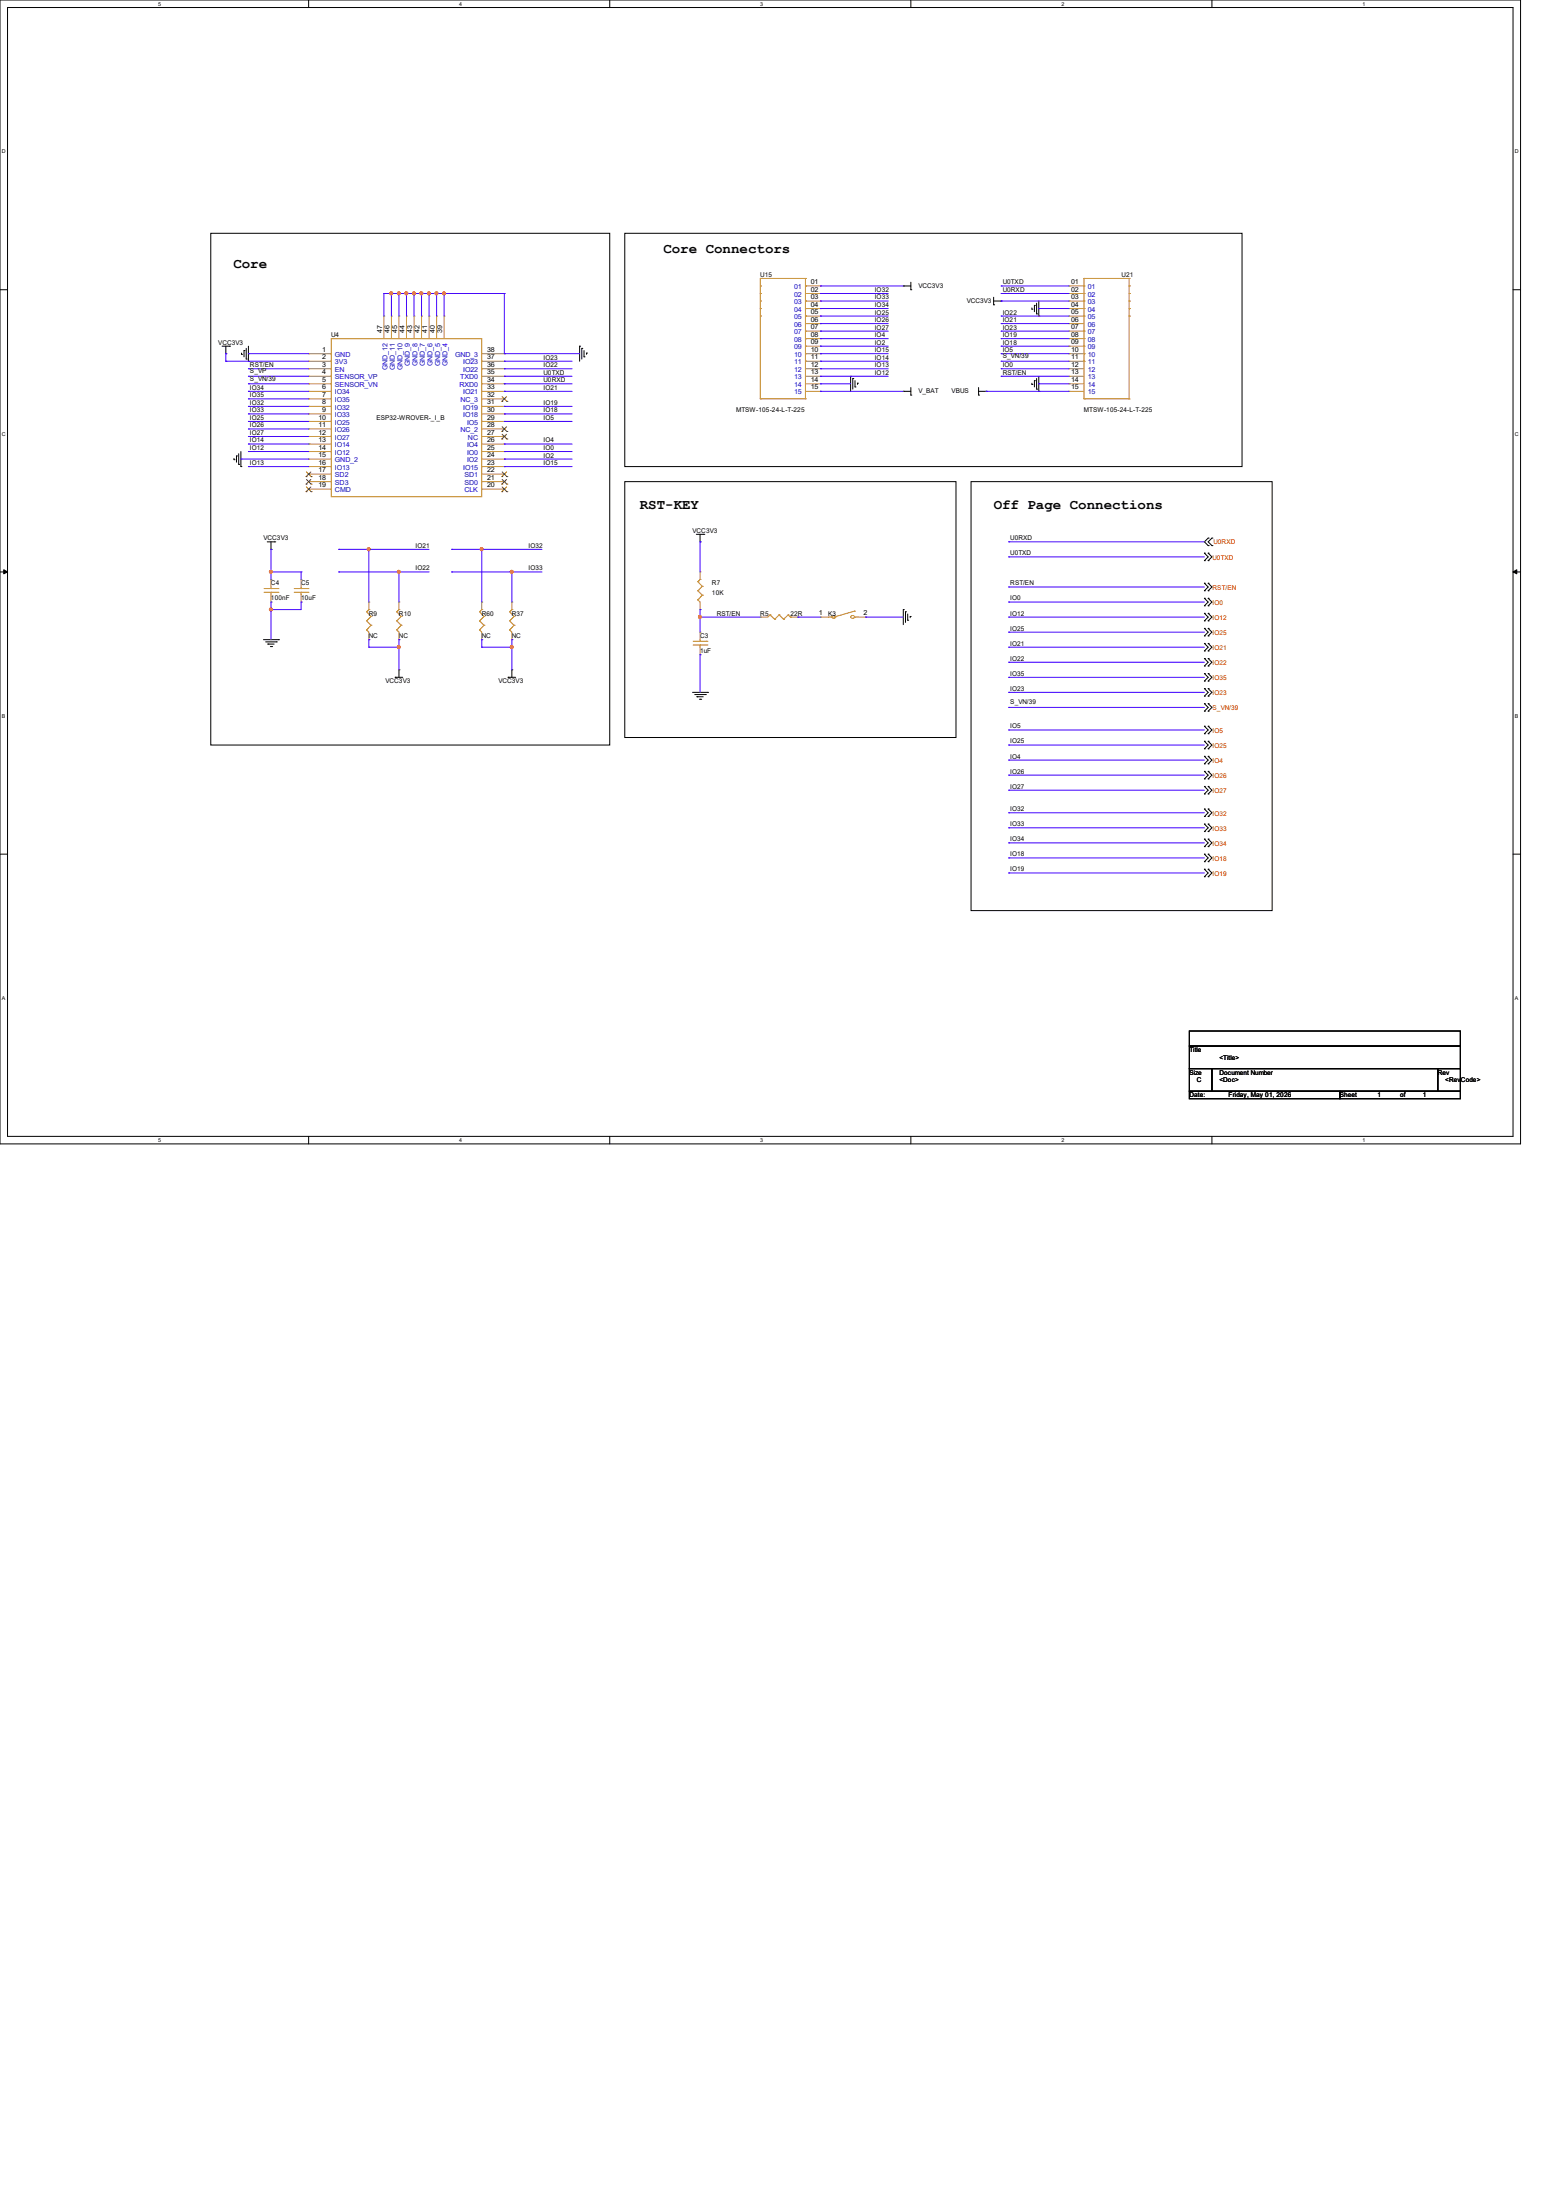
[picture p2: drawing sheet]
<svg xmlns="http://www.w3.org/2000/svg" width="210mm" height="297mm" viewBox="0 0 210 297" stroke-linecap="round" stroke-linejoin="round" font-family="sans-serif">
<path d="M0 0h205.2v154.4h-205.2zM1 1h203.2v152.4h-203.2z" fill="none" stroke="#000" stroke-width=".13"/>
<g fill="#fff">
<path d="M21.3 .1h.4v.8h-.4z"/>
<path d="M21.3 153.5h.4v.8h-.4z"/>
</g>
<path d="M41.7 0v1M41.7 153.4v1" fill="none" stroke="#000" stroke-width=".13"/>
<g fill="#fff">
<path d="M62 .1h.4v.8h-.4z"/>
<path d="M62 153.5h.4v.8h-.4z"/>
</g>
<path d="M82.3 0v1M82.3 153.4v1" fill="none" stroke="#000" stroke-width=".13"/>
<g fill="#fff">
<path d="M102.6 .1h.4v.8h-.4z"/>
<path d="M102.6 153.5h.4v.8h-.4z"/>
</g>
<path d="M122.9 0v1M122.9 153.4v1" fill="none" stroke="#000" stroke-width=".13"/>
<g fill="#fff">
<path d="M143.3 .1h.3v.8h-.3z"/>
<path d="M143.3 153.5h.3v.8h-.3z"/>
</g>
<path d="M163.6 0v1M163.6 153.4v1" fill="none" stroke="#000" stroke-width=".13"/>
<g fill="#fff">
<path d="M183.9 .1h.4v.8h-.4z"/>
<path d="M183.9 153.5h.4v.8h-.4z"/>
<path d="M.3 20.1h.5v.8h-.5z"/>
<path d="M204.5 20.1h.5v.8h-.5z"/>
<path d="M.3 58.2h.5v.8h-.5z"/>
<path d="M204.5 58.2h.5v.8h-.5z"/>
</g>
<path d="M0 39.1h1M204.2 39.1h1" fill="none" stroke="#000" stroke-width=".13"/>
<g fill="#fff">
<path d="M.3 96.3h.4v.8h-.4z"/>
<path d="M204.5 96.3h.4v.8h-.4z"/>
</g>
<path d="M0 77.2h1M204.2 77.2h1" fill="none" stroke="#000" stroke-width=".13"/>
<path d="M.5 76.9l.5 .3-.5 .3zM204.2 77.2l.5-.3v.6z" fill="#000" stroke="#000" stroke-width=".13"/>
<g fill="#fff">
<path d="M.3 134.4h.4v.8h-.4z"/>
<path d="M204.5 134.4h.4v.8h-.4z"/>
</g>
<g fill="none" stroke="#000" stroke-width=".13">
<path d="M28.4 31.5h53.9v69.1h-53.9zM84.3 31.5h83.3v31.5h-83.3zM121.9 38.6h.1M121.9 38.6h1M122.9 39.1h.1M122.9 38.1v1M30 46.7h1M30.5 47.8h.1M30.5 46.7v1.1M31 46.7h.1M32.6 47.8h.1M32.6 47.7v.1"/>
<path d="M32.9 47.3h.1M32.9 47.3v.9M33.2 48.5h.1M33.2 47v1.5M33.5 48.8h.1M33.5 46.7v2.1M78.2 46.7h.1M78.2 46.7v2.1M78.5 47h.1M78.5 47v1.5M78.8 48.2h.1M78.8 47.3v.9"/>
<path d="M79.2 47.7h.1M79.2 47.7v.1M114.8 50.8h.1M114.8 50.8v2M115.1 51.1h.1M115.1 51.1v1.4M115.4 52.2h.1M115.4 51.4v.8M115.7 51.7h.1M115.7 51.7v.2M121.9 52.8h.1M121.9 52.8h1"/>
<path d="M122.9 53.3h.1M122.9 52.3v1M132.1 53.3h.1M132.1 52.8h1M132.1 52.3v1M133.1 52.8h.1M134.1 41.1h.1M134.1 40.6h1M134.1 40.1v1M135.1 40.6h.1M139.3 41.7h.1M139.3 51.9h.1"/>
<path d="M139.3 41.6v.1M139.3 51.7v.2M139.6 41.2h.1M139.6 51.4h.1M139.6 41.2v.9M139.6 51.4v.8M139.9 42.4h.1M139.9 52.5h.1M139.9 40.9v1.5M139.9 51.1v1.4M140.2 42.7h.1M140.2 52.8h.1"/>
<path d="M140.2 40.6v2.1M140.2 50.8v2M31.6 62.1h.1M31.6 61.9v.2M31.9 61.6h.1M31.9 61.6v.8M32.2 62.7h.1M32.2 61.3v1.4M32.5 63h.1M32.5 61v2M36.1 73.2h1M36.6 74.2h.1"/>
<path d="M36.6 73.2v1M37.1 73.2h.1M84.3 65h44.7v34.6h-44.7zM94 72.1h1M94.5 73.2h.1M94.5 72.1v1.1M95 72.1h.1M131.1 65h40.6v57.9h-40.6zM162.6 78.7h.1M162.6 79.8h.1M162.6 74.7h.1M162.6 75.7h.1"/>
<path d="M162.6 78.7l.5 .5-.5 .6M162.6 74.7l.5 .5-.5 .5M163.1 72.6h.1M163.1 73.7h.1M163.1 78.7h.1M163.1 79.8h.1M163.1 74.7h.1M163.1 75.7h.1M163.1 72.6l-.5 .6 .5 .5M163.1 78.7l.5 .5-.5 .6M163.1 74.7l.5 .5-.5 .5M163.6 73.7h.1"/>
<path d="M163.6 72.6h.1M163.6 72.6l-.5 .6 .5 .5M35.6 86.4h2M35.9 86.7h1.4M36.2 87h.1M36.2 87h.8M36.5 87.3h.2M36.7 87.3h.1M37.3 86.7h.1M37.6 86.4h.1M53.3 91.4h.1M53.3 91.4h1.1"/>
<path d="M53.8 90.4h.1M53.8 90.4v1M68.6 91.4h.1M68.6 91.4h1M69.1 90.4h.1M69.1 90.4v1M93.5 93.5h2M93.8 93.8h1.4M94.1 94.1h.1M94.1 94.1h.8M94.4 94.4h.2M94.6 94.4h.1"/>
<path d="M95.2 93.8h.1M95.5 93.5h.1M121.9 82.3h.1M121.9 82.3v2M122.2 82.6h.1M122.2 82.6v1.4M122.5 83.7h.1M122.5 82.9v.8M122.9 83.2h.1M122.9 83.2v.2M162.6 80.8h.1M162.6 81.8h.1"/>
<path d="M162.6 82.8h.1M162.6 83.8h.1M162.6 84.8h.1M162.6 85.9h.1M162.6 86.9h.1M162.6 87.9h.1M162.6 88.9h.1M162.6 89.9h.1M162.6 90.9h.1M162.6 91.9h.1M162.6 93h.1M162.6 94h.1"/>
<path d="M162.6 95h.1M162.6 96h.1M162.6 98h.1M162.6 99.1h.1M162.6 80.8l.5 .5-.5 .5M162.6 82.8l.5 .5-.5 .5M162.6 84.8l.5 .5-.5 .6M162.6 86.9l.5 .5-.5 .5M162.6 88.9l.5 .5-.5 .5M162.6 90.9l.5 .5-.5 .5M162.6 93l.5 .5-.5 .5M162.6 95l.5 .5-.5 .5"/>
<path d="M162.6 98l.5 .6-.5 .5M163.1 80.8h.1M163.1 81.8h.1M163.1 82.8h.1M163.1 83.8h.1M163.1 84.8h.1M163.1 85.9h.1M163.1 86.9h.1M163.1 87.9h.1M163.1 88.9h.1M163.1 89.9h.1M163.1 90.9h.1"/>
<path d="M163.1 91.9h.1M163.1 93h.1M163.1 94h.1M163.1 95h.1M163.1 96h.1M163.1 98h.1M163.1 99.1h.1M163.1 80.8l.5 .5-.5 .5M163.1 82.8l.5 .5-.5 .5M163.1 84.8l.5 .5-.5 .6M163.1 86.9l.5 .5-.5 .5M163.1 88.9l.5 .5-.5 .5"/>
<path d="M163.1 90.9l.5 .5-.5 .5M163.1 93l.5 .5-.5 .5M163.1 95l.5 .5-.5 .5M163.1 98l.5 .6-.5 .5M0 115.3h1M162.6 100.1h.1M162.6 101.1h.1M162.6 102.1h.1M162.6 103.1h.1M162.6 104.1h.1M162.6 105.2h.1M162.6 109.2h.1"/>
<path d="M162.6 110.2h.1M162.6 111.3h.1M162.6 112.3h.1M162.6 113.3h.1M162.6 114.3h.1M162.6 106.2h.1M162.6 107.2h.1M162.6 115.3h.1M162.6 116.3h.1M162.6 117.3h.1M162.6 118.4h.1M162.6 100.1l.5 .5-.5 .5"/>
<path d="M162.6 102.1l.5 .5-.5 .5M162.6 104.1l.5 .5-.5 .6M162.6 109.2l.5 .5-.5 .5M162.6 111.3l.5 .5-.5 .5M162.6 113.3l.5 .5-.5 .5M162.6 106.2l.5 .5-.5 .5M162.6 115.3l.5 .5-.5 .5M162.6 117.3l.5 .6-.5 .5M163.1 100.1h.1M163.1 101.1h.1M163.1 102.1h.1M163.1 103.1h.1"/>
<path d="M163.1 104.1h.1M163.1 105.2h.1M163.1 109.2h.1M163.1 110.2h.1M163.1 111.3h.1M163.1 112.3h.1M163.1 113.3h.1M163.1 114.3h.1M163.1 106.2h.1M163.1 107.2h.1M163.1 115.3h.1M163.1 116.3h.1"/>
<path d="M163.1 117.3h.1M163.1 118.4h.1M163.1 100.1l.5 .5-.5 .5M163.1 102.1l.5 .5-.5 .5M163.1 104.1l.5 .5-.5 .6M163.1 109.2l.5 .5-.5 .5M163.1 111.3l.5 .5-.5 .5M163.1 113.3l.5 .5-.5 .5M163.1 106.2l.5 .5-.5 .5M163.1 115.3l.5 .5-.5 .5M163.1 117.3l.5 .6-.5 .5M204.2 115.3h1"/>
<path d="M160.5 139.2h36.6v2h-36.6zM160.5 141.2h36.6v3.1h-36.6zM160.5 144.3h3.1v3h-3.1zM160.5 147.3h20.3v1h-20.3zM163.6 144.3h30.5v3h-30.5zM180.8 147.3h16.3v1h-16.3zM194.1 144.3h3v3h-3z"/>
</g>
<g fill="none" stroke="#cc8006" stroke-width=".13">
<path d="M102.6 37.6h.1M102.6 38.6h.1M102.6 39.6h.1M102.6 37.6h6.1M102.6 37.6v16.2M108.7 37.6h.1M108.7 38.6h.1M108.7 39.6h.1M108.7 37.6v16.2M146.3 37.6h.1M146.3 38.6h.1M146.3 39.6h.1"/>
<path d="M146.3 37.6h6.1M146.3 37.6v16.2M152.4 37.6h.1M152.4 38.6h.1M152.4 39.6h.1M152.4 37.6v16.2M44.7 45.7h20.3v21.4h-20.3zM102.6 53.8h.1M102.6 40.6h.1M102.6 41.7h.1M102.6 42.7h.1M102.6 53.8h6.1"/>
<path d="M108.7 53.8h.1M108.7 40.6h.1M108.7 41.7h.1M108.7 42.7h.1M108.7 44.7h.1M108.7 45.7h.1M108.7 46.7h.1M108.7 47.8h.1M108.7 48.8h.1M146.3 53.8h.1M146.3 40.6h.1M146.3 41.7h.1"/>
<path d="M146.3 42.7h.1M146.3 44.7h.1M146.3 45.7h.1M146.3 46.7h.1M146.3 47.8h.1M146.3 48.8h.1M146.3 53.8h6.1M152.4 53.8h.1M152.4 40.6h.1M152.4 41.7h.1M152.4 42.7h.1M35.6 80h1.9"/>
<path d="M35.6 79.5h1.9M36.6 79.5h.1M36.6 80h.1M36.6 79.2v.3M36.6 80v.3M37.5 80h.1M37.5 79.5h.1M39.7 80h1.9M39.7 79.5h1.9M40.6 79.5h.1M40.6 80h.1M40.6 79.2v.3"/>
<path d="M40.6 80v.3M41.6 80h.1M41.6 79.5h.1M94.2 79.8h.1M94.2 78.5h.1M94.2 79.8l.6 .5M94.2 78.5l.6 .7M94.5 78.2h.1M94.5 78.2l-.3 .3M94.8 79.2h.1M94.8 79.2l-.6 .6M49.5 85h.1"/>
<path d="M49.5 83.8h.1M49.5 82.6h.1M49.5 85l.3 .3M49.5 83.8l.6 .6M49.5 82.6l.6 .6M49.8 82.3h.1M49.8 82.3l-.3 .3M50.1 84.4h.1M50.1 83.2h.1M50.1 84.4l-.6 .6M50.1 83.2l-.6 .6M53.6 85h.1"/>
<path d="M53.6 83.8h.1M53.6 82.6h.1M53.6 85l.2 .3M53.6 83.8l.5 .6M53.6 82.6l.5 .6M53.8 82.3h.1M53.8 82.3l-.2 .3M54.1 84.4h.1M54.1 83.2h.1M54.1 84.4l-.5 .6M54.1 83.2l-.5 .6M64.7 85h.1"/>
<path d="M64.7 83.8h.1M64.7 82.6h.1M64.7 85l.3 .3M64.7 83.8l.6 .6M64.7 82.6l.6 .6M65 82.3h.1M65 82.3l-.3 .3M65.3 84.4h.1M65.3 83.2h.1M65.3 84.4l-.6 .6M65.3 83.2l-.6 .6M68.8 85h.1"/>
<path d="M68.8 83.8h.1M68.8 82.6h.1M68.8 85l.3 .3M68.8 83.8l.6 .6M68.8 82.6l.6 .6M69.1 82.3h.1M69.1 82.3l-.3 .3M69.4 84.4h.1M69.4 83.2h.1M69.4 84.4l-.6 .6M69.4 83.2l-.6 .6M93.6 87.1h1.8"/>
<path d="M93.6 86.6h1.8M94.2 81h.1M94.2 81l.3 .3M94.5 86.6h.1M94.5 87.1h.1M94.5 86.4v.2M94.5 87.1v.3M94.8 80.3h.1M94.8 80.3l-.6 .7M95.4 87.1h.1M95.4 86.6h.1M103.9 83h.1"/>
<path d="M103.9 83l-.3 .3M103.9 83l.7 .6M104.6 83.6h.1M105.2 83h.1M105.2 83l-.6 .6M105.2 83l.5 .6M105.7 83.6h.1M106.4 83h.1M106.4 83l-.7 .6M106.4 83l.3 .3M106.7 83.3h.1M111.8 83.3h.5"/>
<path d="M112.3 83.3h.1M112.3 83.2l.2-.1 .3 .2-.3 .2-.2-.1v-.1zM114.9 83.2l.2-.1 .3 .2-.3 .2-.2-.1-.1-.1zM115.3 83.3h.1M115.3 82.5h.1M115.3 83.3h.5M115.3 82.5l-2.7 .8"/>
</g>
<g fill="none" stroke="#a84" stroke-width=".13">
<path d="M108.7 38.6h2M108.7 39.6h2M110.7 38.6h.1M110.7 39.6h.1M144.3 38.6h.1M144.3 39.6h.1M144.3 38.6h2M144.3 39.6h2M41.7 47.8h.1M41.7 48.8h.1M41.7 49.8h.1M41.7 50.8h.1"/>
<path d="M41.7 51.8h.1M41.7 52.8h.1M41.7 53.8h.1M41.7 54.9h.1M41.7 55.9h.1M41.7 56.9h.1M41.7 57.9h.1M41.7 58.9h.1M41.7 59.9h.1M41.7 47.8h3M41.7 48.8h3M41.7 49.8h3"/>
<path d="M41.7 50.8h3M41.7 51.8h3M41.7 52.8h3M41.7 53.8h3M41.7 54.9h3M41.7 55.9h3M41.7 56.9h3M41.7 57.9h3M41.7 58.9h3M41.7 59.9h3M51.8 42.7h.1M51.8 42.7v3"/>
<path d="M52.8 42.7h.1M52.8 42.7v3M53.8 42.7h.1M53.8 42.7v3M54.9 42.7h.1M54.9 42.7v3M55.9 42.7h.1M55.9 42.7v3M56.9 42.7h.1M56.9 42.7v3M57.9 42.7h.1M57.9 42.7v3"/>
<path d="M58.9 42.7h.1M58.9 42.7v3M59.9 42.7h.1M59.9 42.7v3M65 47.8h3.1M65 48.8h3.1M65 49.8h3.1M65 50.8h3.1M65 51.8h3.1M65 52.8h3.1M65 53.8h3.1M65 54.9h3.1"/>
<path d="M65 55.9h3.1M65 56.9h3.1M65 57.9h3.1M65 58.9h3.1M65 59.9h3.1M68.1 59.9h.1M68.1 58.9h.1M68.1 57.9h.1M68.1 56.9h.1M68.1 55.9h.1M68.1 54.9h.1M68.1 53.8h.1"/>
<path d="M68.1 52.8h.1M68.1 51.8h.1M68.1 50.8h.1M68.1 49.8h.1M68.1 48.8h.1M68.1 47.8h.1M108.7 40.6h2M108.7 41.7h2M108.7 42.7h2M108.7 43.7h2M108.7 44.7h2M108.7 45.7h2"/>
<path d="M108.7 46.7h2M108.7 47.8h2M108.7 48.8h2M108.7 49.8h2M108.7 50.8h2M108.7 51.8h2M108.7 52.8h2M110.7 40.6h.1M110.7 41.7h.1M110.7 42.7h.1M110.7 43.7h.1M110.7 44.7h.1"/>
<path d="M110.7 45.7h.1M110.7 46.7h.1M110.7 47.8h.1M110.7 48.8h.1M110.7 49.8h.1M110.7 50.8h.1M110.7 51.8h.1M110.7 52.8h.1M144.3 40.6h.1M144.3 41.7h.1M144.3 42.7h.1M144.3 43.7h.1"/>
<path d="M144.3 44.7h.1M144.3 45.7h.1M144.3 46.7h.1M144.3 47.8h.1M144.3 48.8h.1M144.3 49.8h.1M144.3 50.8h.1M144.3 51.8h.1M144.3 52.8h.1M144.3 40.6h2M144.3 41.7h2M144.3 42.7h2"/>
<path d="M144.3 43.7h2M144.3 44.7h2M144.3 45.7h2M144.3 46.7h2M144.3 47.8h2M144.3 48.8h2M144.3 49.8h2M144.3 50.8h2M144.3 51.8h2M144.3 52.8h2M36.6 78.2h.1M36.6 78.2v1"/>
<path d="M40.6 78.2h.1M40.6 78.2v1M41.7 61h.1M41.7 62h.1M41.7 63h.1M41.7 64h.1M41.7 65h.1M41.7 66h.1M41.7 61h3M41.7 62h3M41.7 63h3M41.7 64h3"/>
<path d="M41.7 65h3M41.7 66h3M65 61h3.1M65 62h3.1M65 63h3.1M65 64h3.1M65 65h3.1M65 66h3.1M68.1 66h.1M68.1 65h.1M68.1 64h.1M68.1 63h.1"/>
<path d="M68.1 62h.1M68.1 61h.1M94.5 77.2h.1M94.5 77.2v1M36.6 81.3h.1M36.6 80.3v1M40.6 81.3h.1M40.6 80.3v1M49.8 86.4h.1M49.8 81.3h.1M49.8 81.3v1M49.8 85.3v1.1"/>
<path d="M53.8 86.4h.1M53.8 81.3h.1M53.8 81.3v1M53.8 85.3v1.1M65 86.4h.1M65 81.3h.1M65 81.3v1M65 85.3v1.1M69.1 86.4h.1M69.1 81.3h.1M69.1 81.3v1M69.1 85.3v1.1"/>
<path d="M94.5 82.3h.1M94.5 85.3h.1M94.5 88.4h.1M94.5 81.3v1M94.5 85.3v1.1M94.5 87.4v1M102.6 83.3h.1M102.6 83.3h1M106.7 83.3h1M107.7 83.3h.1M110.7 83.3h.1M110.7 83.3h1.1"/>
<path d="M115.8 83.3h1M116.8 83.3h.1"/>
</g>
<g fill="none" stroke="#804000" stroke-width=".13">
<path d="M67.7 59.3h.1M67.7 58.3h.1M67.7 54.2h.1M67.8 58.6l.6 .7M67.8 57.6l.6 .7M67.8 53.6l.6 .6M68.4 58.6l-.7 .7M68.4 57.6l-.7 .7M68.4 53.6l-.7 .6M68.4 59.3h.1M68.4 58.3h.1M68.4 54.2h.1"/>
<path d="M41.3 64.3h.1M41.3 65.4h.1M41.3 66.4h.1M41.4 63.7l.6 .6M41.4 64.7l.6 .7M41.4 65.7l.6 .7M42 63.7l-.7 .6M42 64.7l-.7 .7M42 65.7l-.7 .7M42 64.3h.1M42 65.4h.1M42 66.4h.1"/>
<path d="M67.7 66.4h.1M67.7 65.4h.1M67.7 64.3h.1M67.8 65.7l.6 .7M67.8 64.7l.6 .7M67.8 63.7l.6 .6M68.4 65.7l-.7 .7M68.4 64.7l-.7 .7M68.4 63.7l-.7 .6M68.4 66.4h.1M68.4 65.4h.1M68.4 64.3h.1"/>
</g>
<g fill="none" stroke="#4200ff" stroke-width=".13">
<path d="M51.8 39.6h.1M51.8 39.6v3.1M51.8 39.6h16.3M52.8 39.6h.1M52.8 39.6v3.1M53.8 39.6h.1M53.8 39.6v3.1M54.9 39.6h.1M54.9 39.6v3.1M55.9 39.6h.1M55.9 39.6v3.1M56.9 39.6h.1"/>
<path d="M56.9 39.6v3.1M57.9 39.6h.1M57.9 39.6v3.1M58.9 39.6h.1M58.9 39.6v3.1M59.9 39.6h.1M59.9 39.6v3.1M68.1 39.6h.1M68.1 39.6v8.2M110.7 38.6h.1M110.7 39.6h.1M110.7 39.6h9.2"/>
<path d="M110.7 38.6h11.2M135.1 38.6h.1M135.1 39.6h.1M135.1 39.6h9.2M135.1 38.6h9.2M30.5 48.8h.1M30.5 47.8h.1M30.5 48.8h11.2M30.5 47.8v1M33.5 47.8h.1M33.5 49.8h.1M33.5 50.8h.1"/>
<path d="M33.5 51.8h.1M33.5 52.8h.1M33.5 53.8h.1M33.5 54.9h.1M33.5 55.9h.1M33.5 56.9h.1M33.5 57.9h.1M33.5 58.9h.1M33.5 59.9h.1M33.5 47.8h8.2M33.5 49.8h8.2M33.5 50.8h8.2"/>
<path d="M33.5 51.8h8.2M33.5 52.8h8.2M33.5 53.8h8.2M33.5 54.9h8.2M33.5 55.9h8.2M33.5 56.9h8.2M33.5 57.9h8.2M33.5 58.9h8.2M33.5 59.9h8.2M68.1 47.8h.1M68.1 48.8h.1M68.1 49.8h.1"/>
<path d="M68.1 50.8h.1M68.1 51.8h.1M68.1 52.8h.1M68.1 54.9h.1M68.1 55.9h.1M68.1 56.9h.1M68.1 59.9h.1M68.1 47.8h10.1M68.1 48.8h9.1M68.1 49.8h9.1M68.1 50.8h9.1M68.1 51.8h9.1"/>
<path d="M68.1 52.8h9.1M68.1 54.9h9.1M68.1 55.9h9.1M68.1 56.9h9.1M68.1 59.9h9.1M110.7 52.8h.1M110.7 51.8h.1M110.7 40.6h.1M110.7 41.7h.1M110.7 42.7h.1M110.7 43.7h.1M110.7 44.7h.1"/>
<path d="M110.7 45.7h.1M110.7 46.7h.1M110.7 47.8h.1M110.7 48.8h.1M110.7 49.8h.1M110.7 50.8h.1M110.7 47.8h9.2M110.7 48.8h9.2M110.7 49.8h9.2M110.7 50.8h9.2M110.7 51.8h4.1M110.7 52.8h11.2"/>
<path d="M110.7 40.6h9.2M110.7 41.7h9.2M110.7 42.7h9.2M110.7 43.7h9.2M110.7 44.7h9.2M110.7 45.7h9.2M110.7 46.7h9.2M133.1 52.8h.1M133.1 52.8h11.2M135.1 40.6h.1M135.1 42.7h.1M135.1 43.7h.1"/>
<path d="M135.1 44.7h.1M135.1 45.7h.1M135.1 46.7h.1M135.1 47.8h.1M135.1 48.8h.1M135.1 49.8h.1M135.1 50.8h.1M135.1 47.8h9.2M135.1 48.8h9.2M135.1 49.8h9.2M135.1 50.8h9.2M135.1 40.6h9.2"/>
<path d="M135.1 42.7h9.2M135.1 43.7h9.2M135.1 44.7h9.2M135.1 45.7h9.2M135.1 46.7h9.2M140.2 41.7h.1M140.2 51.8h.1M140.2 51.8h4.1M140.2 41.7h4.1M32.5 62h.1M32.5 62h9.2M33.5 61h.1"/>
<path d="M33.5 63h.1M33.5 61h8.2M33.5 63h8.2M36.6 74.2h.1M36.6 77.2h.1M36.6 74.2v4M36.6 77.2h4M40.6 77.2h.1M40.6 77.2v1M45.7 74.2h.1M45.7 77.2h.1M45.7 77.2h12.2"/>
<path d="M45.7 74.2h12.2M49.8 74.2h.1M49.8 74.2v7.1M53.8 77.2h.1M53.8 77.2v4.1M61 74.2h.1M61 77.2h.1M61 77.2h12.2M61 74.2h12.2M65 74.2h.1M65 74.2v7.1M68.1 61h.1"/>
<path d="M68.1 62h.1M68.1 63h.1M68.1 61h9.1M68.1 63h9.1M68.1 62h9.1M69.1 77.2h.1M69.1 77.2v4.1M94.5 73.2h.1M94.5 73.2v4M136.1 73.2h.1M136.1 75.2h.1M136.1 79.2h.1"/>
<path d="M136.1 73.2h26.5M136.1 75.2h26.5M136.1 79.2h26.5M36.6 82.3h.1M36.6 81.3h.1M36.6 81.3v5.1M40.6 81.3h.1M40.6 81.3v1h-4M49.8 86.4h.1M49.8 87.4h.1M49.8 86.4v1M49.8 87.4h4"/>
<path d="M53.8 86.4h.1M53.8 87.4h.1M53.8 86.4v4M65 86.4h.1M65 87.4h.1M65 87.4h4.1M65 86.4v1M69.1 86.4h.1M69.1 87.4h.1M69.1 86.4v4M94.5 82.3h.1M94.5 88.4h.1"/>
<path d="M94.5 83.3h.1M94.5 82.3v3M94.5 88.4v5.1M94.5 83.3h8.1M107.7 83.3h.1M107.7 83.3h3M116.8 83.3h.1M116.8 83.3h5.1M136.1 81.3h.1M136.1 83.3h.1M136.1 85.3h.1M136.1 87.4h.1"/>
<path d="M136.1 89.4h.1M136.1 91.4h.1M136.1 93.5h.1M136.1 95.5h.1M136.1 98.6h.1M136.1 87.4h26.5M136.1 83.3h26.5M136.1 81.3h26.5M136.1 85.3h26.5M136.1 89.4h26.5M136.1 91.4h26.5M136.1 93.5h26.5"/>
<path d="M136.1 95.5h26.5M136.1 98.6h26.5M136.1 100.6h.1M136.1 102.6h.1M136.1 104.6h.1M136.1 109.7h.1M136.1 111.8h.1M136.1 113.8h.1M136.1 106.7h.1M136.1 115.8h.1M136.1 117.9h.1M136.1 100.6h26.5"/>
<path d="M136.1 102.6h26.5M136.1 104.6h26.5M136.1 109.7h26.5M136.1 111.8h26.5M136.1 113.8h26.5M136.1 106.7h26.5M136.1 115.8h26.5M136.1 117.9h26.5"/>
</g>
<g fill="#f00" stroke="#f00" stroke-width=".13">
<circle cx="52.8" cy="39.6" r=".19"/>
<circle cx="53.8" cy="39.6" r=".19"/>
<circle cx="54.8" cy="39.6" r=".19"/>
<circle cx="55.9" cy="39.6" r=".19"/>
<circle cx="56.9" cy="39.6" r=".19"/>
<circle cx="57.9" cy="39.6" r=".19"/>
<circle cx="58.9" cy="39.6" r=".19"/>
<circle cx="59.9" cy="39.6" r=".19"/>
<circle cx="36.6" cy="82.3" r=".19"/>
<circle cx="36.6" cy="77.2" r=".19"/>
<circle cx="53.8" cy="87.4" r=".19"/>
<circle cx="49.8" cy="74.1" r=".19"/>
<circle cx="53.8" cy="77.2" r=".19"/>
<circle cx="65" cy="74.1" r=".19"/>
<circle cx="69.1" cy="77.2" r=".19"/>
<circle cx="69.1" cy="87.4" r=".19"/>
<circle cx="94.5" cy="83.3" r=".19"/>
</g>
<g font-size="1.9">
<text x="89.5" y="34.1">Core Connectors</text>
<text x="31.5" y="36.2">Core</text>
<text x="86.4" y="68.7">RST-KEY</text>
<text x="134.1" y="68.7">Off Page Connections</text>
</g>
<g font-size=".9">
<text x="102.6" y="37.4">U15</text>
<text x="109.4" y="38.4">01</text>
<text x="109.4" y="39.4">02</text>
<text x="109.4" y="40.4">03</text>
<text x="109.4" y="41.4">04</text>
<text x="118.1" y="39.4">IO32</text>
<text x="118.1" y="40.4">IO33</text>
<text x="118.1" y="41.4">IO34</text>
<text x="124" y="38.8">VCC3V3</text>
<text x="130.5" y="40.9">VCC3V3</text>
<text x="135.3" y="38.4">U0TXD</text>
<text x="135.3" y="39.4">U0RXD</text>
<text x="144.6" y="38.4">01</text>
<text x="144.6" y="39.4">02</text>
<text x="144.6" y="40.4">03</text>
<text x="144.6" y="41.4">04</text>
<text x="151.4" y="37.4">U21</text>
<text x="29.5" y="46.5">VCC3V3</text>
<text x="43.5" y="47.5">1</text>
<text x="44.7" y="45.5">U4</text>
<text x="51.6" y="45" transform="rotate(-90 51.6 45)">47</text>
<text x="52.6" y="45" transform="rotate(-90 52.6 45)">46</text>
<text x="53.6" y="45" transform="rotate(-90 53.6 45)">45</text>
<text x="54.6" y="45" transform="rotate(-90 54.6 45)">44</text>
<text x="55.6" y="45" transform="rotate(-90 55.6 45)">43</text>
<text x="56.6" y="45" transform="rotate(-90 56.6 45)">42</text>
<text x="57.7" y="45" transform="rotate(-90 57.7 45)">41</text>
<text x="58.7" y="45" transform="rotate(-90 58.7 45)">40</text>
<text x="59.7" y="45" transform="rotate(-90 59.7 45)">39</text>
<text x="65.7" y="47.5">38</text>
<text x="109.4" y="42.4">05</text>
<text x="109.4" y="43.4">06</text>
<text x="109.4" y="44.4">07</text>
<text x="109.4" y="45.5">08</text>
<text x="109.4" y="46.5">09</text>
<text x="109.4" y="47.5">10</text>
<text x="118.1" y="42.5">IO25</text>
<text x="118.1" y="43.5">IO26</text>
<text x="118.1" y="44.5">IO27</text>
<text x="118.1" y="45.5">IO4</text>
<text x="118.1" y="46.5">IO2</text>
<text x="118.1" y="47.5">IO15</text>
<text x="135.3" y="42.5">IO22</text>
<text x="135.3" y="43.5">IO21</text>
<text x="135.3" y="44.5">IO23</text>
<text x="135.3" y="45.5">IO19</text>
<text x="135.3" y="46.5">IO18</text>
<text x="135.3" y="47.5">IO5</text>
<text x="144.6" y="42.4">05</text>
<text x="144.6" y="43.4">06</text>
<text x="144.6" y="44.4">07</text>
<text x="144.6" y="45.5">08</text>
<text x="144.6" y="46.5">09</text>
<text x="144.6" y="47.5">10</text>
<text x="33.7" y="49.6">RST/EN</text>
<text x="33.7" y="50.4">S_VP</text>
<text x="33.7" y="51.4">S_VN/39</text>
<text x="33.7" y="52.6">IO34</text>
<text x="33.7" y="53.6">IO35</text>
<text x="43.5" y="48.5">2</text>
<text x="43.5" y="49.5">3</text>
<text x="43.5" y="50.5">4</text>
<text x="43.5" y="51.6">5</text>
<text x="43.5" y="52.6">6</text>
<text x="43.5" y="53.6">7</text>
<text x="65.7" y="53.6">32</text>
<text x="65.7" y="52.6">33</text>
<text x="65.7" y="51.6">34</text>
<text x="65.7" y="50.5">35</text>
<text x="65.7" y="49.5">36</text>
<text x="65.7" y="48.5">37</text>
<text x="73.4" y="48.6">IO23</text>
<text x="73.4" y="49.6">IO22</text>
<text x="73.4" y="50.6">U0TXD</text>
<text x="73.4" y="51.6">U0RXD</text>
<text x="73.4" y="52.6">IO21</text>
<text x="109.4" y="48.5">11</text>
<text x="109.4" y="49.5">12</text>
<text x="109.4" y="50.5">13</text>
<text x="109.4" y="51.6">14</text>
<text x="109.4" y="52.6">15</text>
<text x="118.1" y="48.6">IO14</text>
<text x="118.1" y="49.6">IO13</text>
<text x="118.1" y="50.6">IO12</text>
<text x="124" y="53">V_BAT</text>
<text x="128.4" y="53">VBUS</text>
<text x="135.3" y="48.3">S_VN/39</text>
<text x="135.3" y="49.6">IO0</text>
<text x="135.3" y="50.6">RST/EN</text>
<text x="144.6" y="48.5">11</text>
<text x="144.6" y="49.5">12</text>
<text x="144.6" y="50.5">13</text>
<text x="144.6" y="51.6">14</text>
<text x="144.6" y="52.6">15</text>
<text x="33.7" y="54.7">IO32</text>
<text x="33.7" y="55.7">IO33</text>
<text x="33.7" y="56.7">IO25</text>
<text x="33.7" y="57.7">IO26</text>
<text x="33.7" y="58.7">IO27</text>
<text x="33.7" y="59.7">IO14</text>
<text x="43" y="56.6">10</text>
<text x="43" y="57.7">11</text>
<text x="43" y="58.7">12</text>
<text x="43" y="59.7">13</text>
<text x="43.5" y="54.6">8</text>
<text x="43.5" y="55.6">9</text>
<text x="50.8" y="56.7">ESP32-WROVER-_I_B</text>
<text x="65.7" y="59.7">26</text>
<text x="65.7" y="58.7">27</text>
<text x="65.7" y="57.7">28</text>
<text x="65.7" y="56.6">29</text>
<text x="65.7" y="55.6">30</text>
<text x="65.7" y="54.6">31</text>
<text x="73.4" y="54.7">IO19</text>
<text x="73.4" y="55.7">IO18</text>
<text x="73.4" y="56.7">IO5</text>
<text x="73.4" y="59.7">IO4</text>
<text x="99.4" y="55.7">MTSW-105-24-L-T-225</text>
<text x="146.3" y="55.7">MTSW-105-24-L-T-225</text>
<text x="33.7" y="60.7">IO12</text>
<text x="33.7" y="62.8">IO13</text>
<text x="43" y="60.7">14</text>
<text x="43" y="61.7">15</text>
<text x="43" y="62.7">16</text>
<text x="43" y="63.8">17</text>
<text x="43" y="64.8">18</text>
<text x="43" y="65.8">19</text>
<text x="65.7" y="65.8">20</text>
<text x="65.7" y="64.8">21</text>
<text x="65.7" y="63.8">22</text>
<text x="65.7" y="62.7">23</text>
<text x="65.7" y="61.7">24</text>
<text x="65.7" y="60.7">25</text>
<text x="73.4" y="60.7">IO0</text>
<text x="73.4" y="61.8">IO2</text>
<text x="73.4" y="62.8">IO15</text>
<text x="93.5" y="71.9">VCC3V3</text>
<text x="35.6" y="72.9">VCC3V3</text>
<text x="56.1" y="74">IO21</text>
<text x="56.1" y="77">IO22</text>
<text x="71.3" y="74">IO32</text>
<text x="71.3" y="77">IO33</text>
<text x="136.4" y="72.9">U0RXD</text>
<text x="136.4" y="75">U0TXD</text>
<text x="36.6" y="79">C4</text>
<text x="36.6" y="81.1">100nF</text>
<text x="40.6" y="79">C5</text>
<text x="40.6" y="81.1">10uF</text>
<text x="49.8" y="83.1">R9</text>
<text x="53.8" y="83.1">R10</text>
<text x="65" y="83.1">R60</text>
<text x="69.1" y="83.1">R37</text>
<text x="96.1" y="79">R7</text>
<text x="96.1" y="80.3">10K</text>
<text x="96.7" y="83.1">RST/EN</text>
<text x="102.6" y="83.1">R5</text>
<text x="106.7" y="83.1">22R</text>
<text x="110.5" y="83.1">1</text>
<text x="111.8" y="83.1">K3</text>
<text x="116.5" y="83.1">2</text>
<text x="136.4" y="79">RST/EN</text>
<text x="136.4" y="81.1">IO0</text>
<text x="136.4" y="83.1">IO12</text>
<text x="49.8" y="86.1">NC</text>
<text x="53.8" y="86.1">NC</text>
<text x="65" y="86.1">NC</text>
<text x="69.1" y="86.1">NC</text>
<text x="94.5" y="86.1">C3</text>
<text x="94.5" y="88.2">1uF</text>
<text x="136.4" y="85.1">IO25</text>
<text x="136.4" y="87.2">IO21</text>
<text x="136.4" y="89.2">IO22</text>
<text x="52" y="92.2">VCC3V3</text>
<text x="67.3" y="92.2">VCC3V3</text>
<text x="136.4" y="91.2">IO35</text>
<text x="136.4" y="93.3">IO23</text>
<text x="136.4" y="95.1">S_VN/39</text>
<text x="136.4" y="100.4">IO25</text>
<text x="136.4" y="98.3">IO5</text>
<text x="136.4" y="102.4">IO4</text>
<text x="136.4" y="104.4">IO26</text>
<text x="136.4" y="106.5">IO27</text>
<text x="136.4" y="109.5">IO32</text>
<text x="136.4" y="111.5">IO33</text>
<text x="136.4" y="113.6">IO34</text>
<text x="136.4" y="115.6">IO18</text>
<text x="136.4" y="117.6">IO19</text>
<text x="160.5" y="142">Title</text>
<text x="164.6" y="143">&lt;Title&gt;</text>
<text x="160.5" y="145.1">Size</text>
<text x="160.5" y="148.1">Date:</text>
<text x="161.5" y="146.1">C</text>
<text x="164.6" y="146.1">&lt;Doc&gt;</text>
<text x="164.6" y="145.1">Document Number</text>
<text x="165.8" y="148.1">Friday, May 01, 2026</text>
<text x="180.9" y="148.1">Sheet</text>
<text x="185.9" y="148.1">1</text>
<text x="189" y="148.1">of</text>
<text x="192" y="148.1">1</text>
<text x="194.1" y="145.1">Rev</text>
<text x="195.1" y="146.1">&lt;RevCode&gt;</text>
</g>
<g font-size=".9" fill="#00c">
<text x="107.2" y="39">01</text>
<text x="107.2" y="40">02</text>
<text x="107.2" y="41.1">03</text>
<text x="146.8" y="39">01</text>
<text x="146.8" y="40">02</text>
<text x="146.8" y="41.1">03</text>
<text x="107.2" y="42.1">04</text>
<text x="107.2" y="43.1">05</text>
<text x="107.2" y="44.1">06</text>
<text x="107.2" y="45.1">07</text>
<text x="107.2" y="46.1">08</text>
<text x="107.2" y="47.2">09</text>
<text x="146.8" y="42.1">04</text>
<text x="146.8" y="43.1">05</text>
<text x="146.8" y="44.1">06</text>
<text x="146.8" y="45.1">07</text>
<text x="146.8" y="46.1">08</text>
<text x="146.8" y="47.2">09</text>
<text x="45.2" y="48.2">GND</text>
<text x="45.2" y="49.2">3V3</text>
<text x="45.2" y="50.2">EN</text>
<text x="45.2" y="51.2">SENSOR_VP</text>
<text x="45.2" y="52.2">SENSOR_VN</text>
<text x="45.2" y="53.3">IO34</text>
<text x="52.3" y="50" transform="rotate(-90 52.3 50)">GND_12</text>
<text x="53.3" y="50" transform="rotate(-90 53.3 50)">GND_11</text>
<text x="54.3" y="50" transform="rotate(-90 54.3 50)">GND_10</text>
<text x="55.3" y="49.4" transform="rotate(-90 55.3 49.4)">GND_9</text>
<text x="56.3" y="49.4" transform="rotate(-90 56.3 49.4)">GND_8</text>
<text x="57.4" y="49.4" transform="rotate(-90 57.4 49.4)">GND_7</text>
<text x="58.4" y="49.4" transform="rotate(-90 58.4 49.4)">GND_6</text>
<text x="59.4" y="49.4" transform="rotate(-90 59.4 49.4)">GND_5</text>
<text x="60.4" y="49.4" transform="rotate(-90 60.4 49.4)">GND_4</text>
<text x="61.4" y="48.2">GND_3</text>
<text x="62" y="52.2">RXD0</text>
<text x="62.1" y="51.2">TXD0</text>
<text x="62.5" y="53.3">IO21</text>
<text x="62.5" y="50.2">IO22</text>
<text x="62.5" y="49.2">IO23</text>
<text x="107.2" y="48.2">10</text>
<text x="107.2" y="49.2">11</text>
<text x="107.2" y="50.2">12</text>
<text x="107.2" y="51.2">13</text>
<text x="107.2" y="52.2">14</text>
<text x="107.2" y="53.3">15</text>
<text x="146.8" y="48.2">10</text>
<text x="146.8" y="49.2">11</text>
<text x="146.8" y="50.2">12</text>
<text x="146.8" y="51.2">13</text>
<text x="146.8" y="52.2">14</text>
<text x="146.8" y="53.3">15</text>
<text x="45.2" y="54.3">IO35</text>
<text x="45.2" y="55.3">IO32</text>
<text x="45.2" y="56.3">IO33</text>
<text x="45.2" y="57.3">IO25</text>
<text x="45.2" y="58.3">IO26</text>
<text x="45.2" y="59.4">IO27</text>
<text x="62.1" y="58.3">NC_2</text>
<text x="62.1" y="54.3">NC_3</text>
<text x="62.5" y="56.3">IO18</text>
<text x="62.5" y="55.3">IO19</text>
<text x="63" y="57.3">IO5</text>
<text x="63.2" y="59.4">NC</text>
<text x="45.2" y="60.4">IO14</text>
<text x="45.2" y="61.4">IO12</text>
<text x="45.2" y="62.4">GND_2</text>
<text x="45.2" y="63.4">IO13</text>
<text x="45.2" y="64.4">SD2</text>
<text x="45.2" y="65.4">SD3</text>
<text x="62.5" y="63.4">IO15</text>
<text x="62.7" y="65.4">SD0</text>
<text x="62.7" y="64.4">SD1</text>
<text x="63" y="62.4">IO2</text>
<text x="63" y="61.4">IO0</text>
<text x="63" y="60.4">IO4</text>
<text x="45.2" y="66.5">CMD</text>
<text x="62.7" y="66.5">CLK</text>
</g>
<g font-size=".9" fill="#f00">
<text x="163.7" y="75.6">U0TXD</text>
<text x="163.8" y="73.4">U0RXD</text>
<text x="163.7" y="79.6">RST/EN</text>
<text x="163.7" y="81.7">IO0</text>
<text x="163.7" y="83.7">IO12</text>
<text x="163.7" y="85.7">IO25</text>
<text x="163.7" y="87.8">IO21</text>
<text x="163.7" y="89.8">IO22</text>
<text x="163.7" y="91.8">IO35</text>
<text x="163.7" y="93.9">IO23</text>
<text x="163.7" y="95.9">S_VN/39</text>
<text x="163.7" y="101">IO25</text>
<text x="163.7" y="98.9">IO5</text>
<text x="163.7" y="103">IO4</text>
<text x="163.7" y="105">IO26</text>
<text x="163.7" y="107.1">IO27</text>
<text x="163.7" y="110.1">IO32</text>
<text x="163.7" y="112.1">IO33</text>
<text x="163.7" y="114.2">IO34</text>
<text x="163.7" y="116.2">IO18</text>
<text x="163.7" y="118.2">IO19</text>
</g>
<g font-size=".7">
<text x="21.3" y=".8">5</text>
<text x="62" y=".8">4</text>
<text x="102.6" y=".8">3</text>
<text x="143.3" y=".8">2</text>
<text x="183.9" y=".8">1</text>
<text x=".3" y="20.7">D</text>
<text x="204.5" y="20.7">D</text>
<text x=".3" y="58.8">C</text>
<text x="204.5" y="58.8">C</text>
<text x=".3" y="96.9">B</text>
<text x="204.5" y="96.9">B</text>
<text x=".3" y="135">A</text>
<text x="204.5" y="135">A</text>
<text x="21.3" y="154.2">5</text>
<text x="62" y="154.2">4</text>
<text x="102.6" y="154.2">3</text>
<text x="143.3" y="154.2">2</text>
<text x="183.9" y="154.2">1</text>
</g>
</svg>
